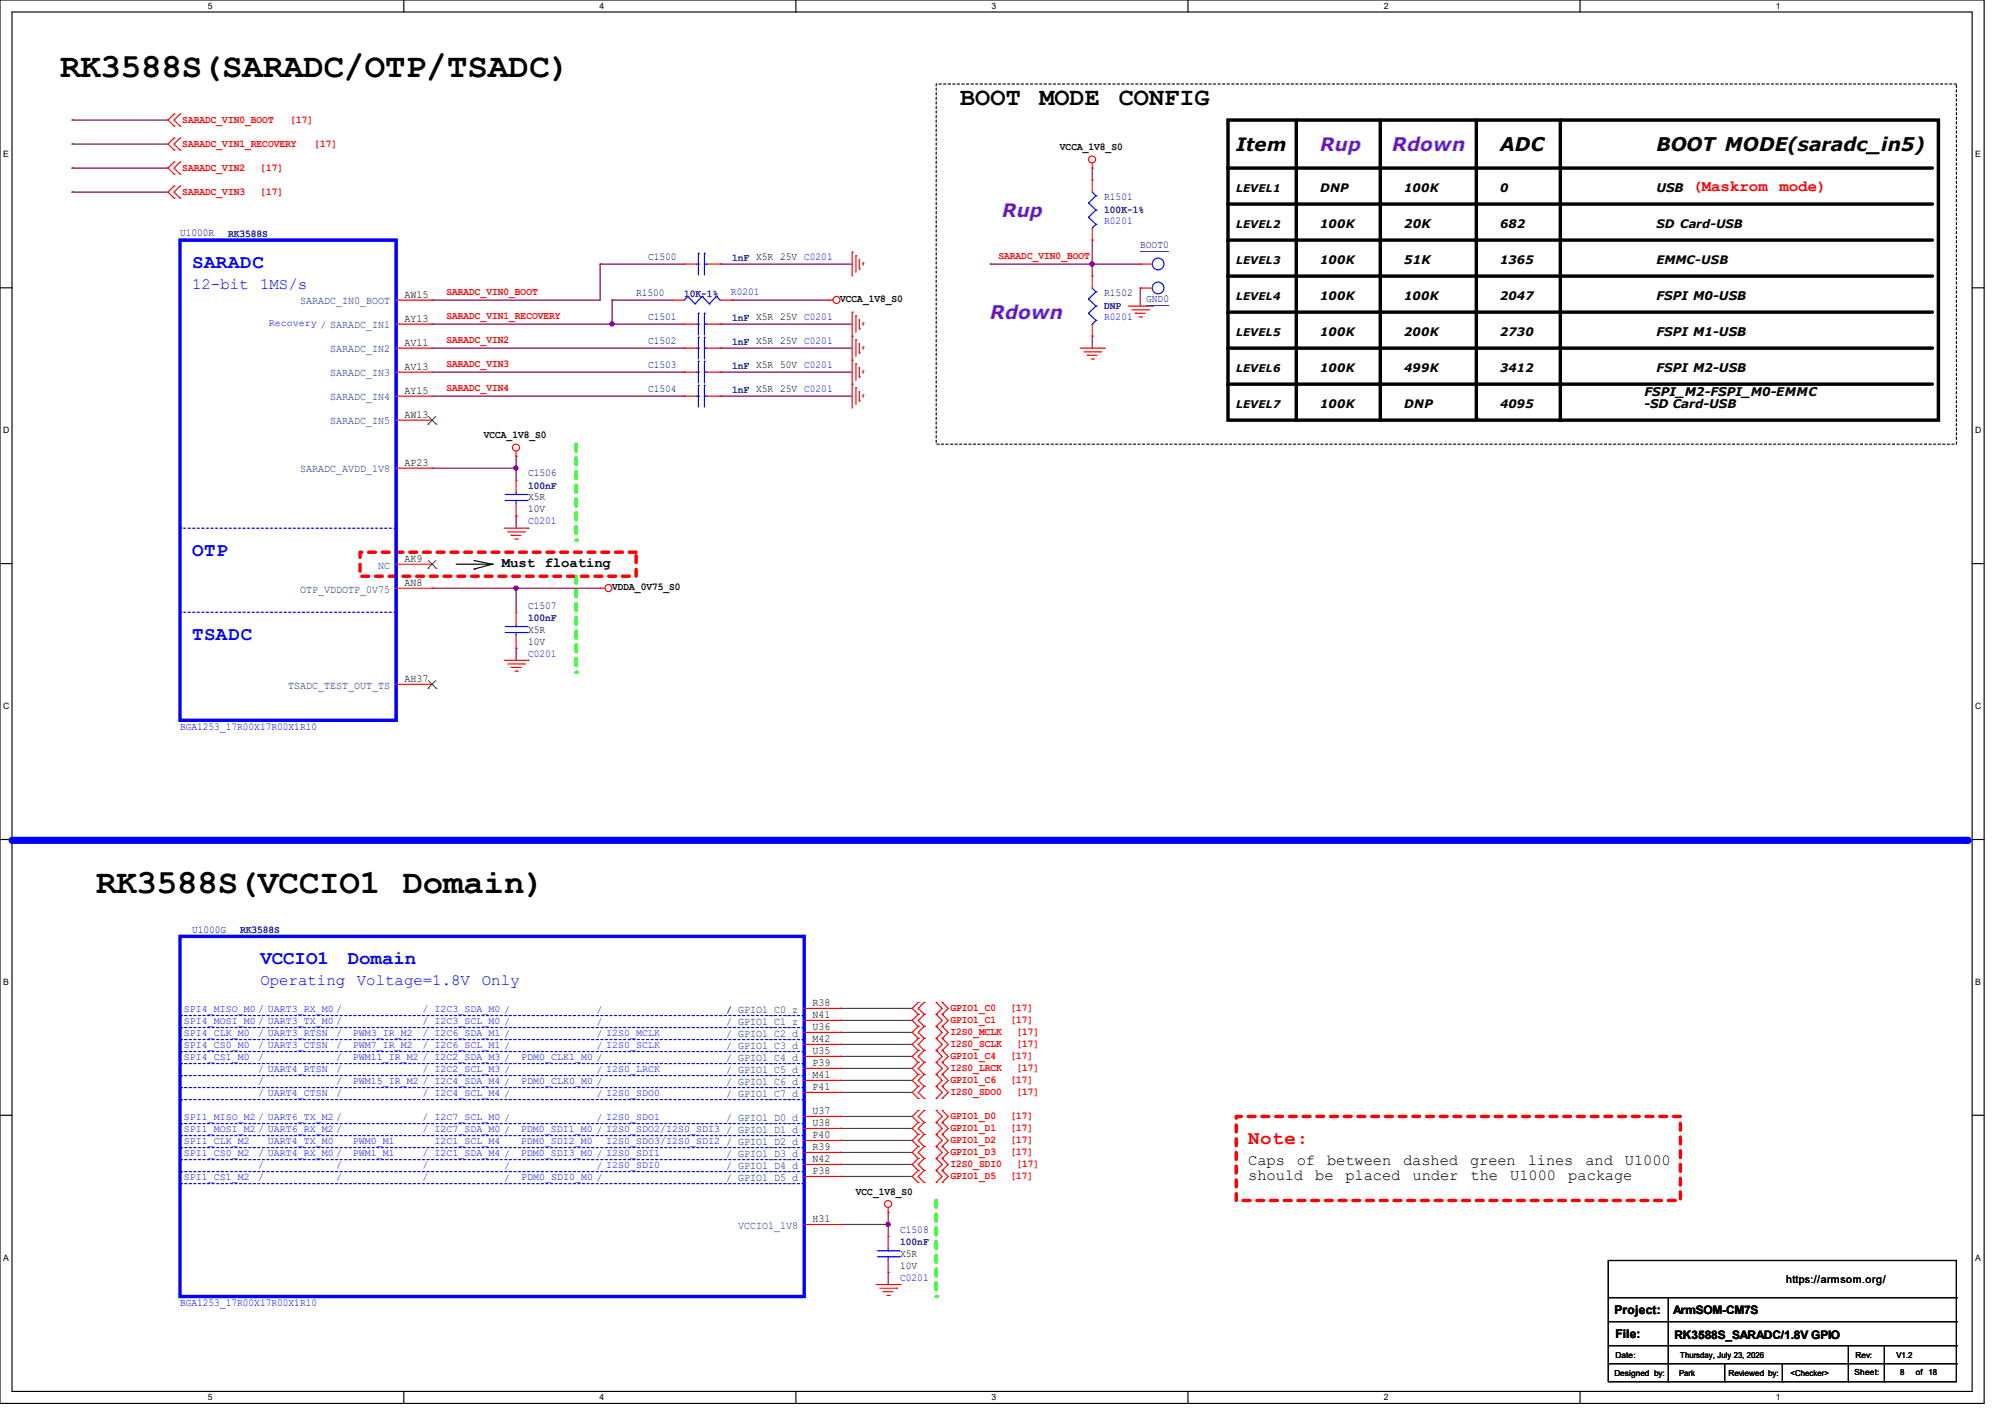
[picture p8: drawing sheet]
<svg xmlns="http://www.w3.org/2000/svg" width="297mm" height="210mm" viewBox="0 0 297 210" stroke-linecap="round" stroke-linejoin="round" font-family="sans-serif">
<path d="M0 0h293.9v207.9h-293.9zM1.8 1.8h290.3v204.3h-290.3z" fill="none" stroke="#000" stroke-width=".17"/>
<g fill="#fff">
<path d="M30.8 .2h.7v1.4h-.7z"/>
<path d="M30.8 206.2h.7v1.4h-.7z"/>
</g>
<path d="M59.8 0v1.8M59.8 206.1v1.8" fill="none" stroke="#000" stroke-width=".17"/>
<g fill="#fff">
<path d="M88.8 .2h.7v1.4h-.7z"/>
<path d="M88.8 206.2h.7v1.4h-.7z"/>
</g>
<path d="M117.9 0v1.8M117.9 206.1v1.8" fill="none" stroke="#000" stroke-width=".17"/>
<g fill="#fff">
<path d="M146.9 .2h.7v1.4h-.7z"/>
<path d="M146.9 206.2h.7v1.4h-.7z"/>
</g>
<path d="M176 0v1.8M176 206.1v1.8" fill="none" stroke="#000" stroke-width=".17"/>
<g fill="#fff">
<path d="M205 .2h.7v1.4h-.7z"/>
<path d="M205 206.2h.7v1.4h-.7z"/>
</g>
<path d="M234.1 0v1.8M234.1 206.1v1.8" fill="none" stroke="#000" stroke-width=".17"/>
<g fill="#fff">
<path d="M263.1 .2h.6v1.4h-.6z"/>
<path d="M263.1 206.2h.6v1.4h-.6z"/>
<path d="M.5 22.2h.8v1.4h-.8z"/>
<path d="M292.6 22.2h.8v1.4h-.8z"/>
<path d="M.5 63h.9v1.4h-.9z"/>
<path d="M292.6 63h.9v1.4h-.9z"/>
</g>
<path d="M0 42.6h1.8M292.1 42.6h1.8" fill="none" stroke="#000" stroke-width=".17"/>
<g fill="#fff">
<path d="M.5 103.9h.9v1.4h-.9z"/>
<path d="M292.6 103.9h.9v1.4h-.9z"/>
</g>
<path d="M0 83.5h1.8M292.1 83.5h1.8" fill="none" stroke="#000" stroke-width=".17"/>
<g fill="#fff">
<path d="M.5 144.7h.8v1.4h-.8z"/>
<path d="M292.6 144.7h.8v1.4h-.8z"/>
</g>
<path d="M0 124.3h1.8M292.1 124.3h1.8" fill="none" stroke="#000" stroke-width=".17"/>
<g fill="#fff">
<path d="M.5 185.6h.8v1.4h-.8z"/>
<path d="M292.6 185.6h.8v1.4h-.8z"/>
</g>
<path d="M0 165.2h1.8M292.1 165.2h1.8" fill="none" stroke="#000" stroke-width=".17"/>
<path d="M1.8 124.5h289.6" fill="none" stroke="#00f" stroke-width="1.1"/>
<circle cx="291.4" cy="124.5" r=".53" fill="#00f"/>
<path d="M181.9 17.8h105.2v44.4h-105.2zM192 17.8v44.4M204.5 17.8v44.4M218.7 17.8v44.3M231.1 17.8v44.4M181.9 24.9h104.4M181.9 30.2h104.4M181.9 35.6h104.4M181.9 40.9h104.4M181.9 46.2h104.4M181.9 51.6h104.4M181.9 56.9h104.4" fill="none" stroke="#000" stroke-width=".51"/>
<g fill="#000">
<circle cx="181.9" cy="30.2" r=".25"/>
<circle cx="181.9" cy="24.9" r=".25"/>
<circle cx="181.9" cy="35.6" r=".25"/>
<circle cx="181.9" cy="51.6" r=".25"/>
<circle cx="181.9" cy="56.9" r=".25"/>
<circle cx="181.9" cy="40.9" r=".25"/>
<circle cx="181.9" cy="46.2" r=".25"/>
<circle cx="192" cy="62.2" r=".25"/>
<circle cx="204.5" cy="62.2" r=".25"/>
<circle cx="218.7" cy="62.1" r=".25"/>
<circle cx="231.1" cy="62.2" r=".25"/>
</g>
<path d="M138.7 12.4h151.1v53.4h-151.1z" fill="none" stroke="#000" stroke-width=".17" stroke-dasharray=".3"/>
<path d="M53.3 81.8h40.9v3.5h-40.9z" fill="none" stroke="#f00" stroke-width=".51" stroke-dasharray="1 1"/>
<path d="M67.6 83.6h5.3M70.2 84.3h.1M70.2 83l2.7 .6M72.9 83.6h.1M72.9 83.6l-2.7 .7" fill="none" stroke="#000" stroke-width=".17"/>
<path d="M85.3 65.8v14.2" fill="none" stroke="#0f0" stroke-width=".51" stroke-dasharray="1 1"/>
<circle cx="85.3" cy="80" r=".25" fill="#0f0" stroke-dasharray="1 1"/>
<path d="M85.3 85.3v14.3" fill="none" stroke="#0f0" stroke-width=".51" stroke-dasharray="1 1"/>
<circle cx="85.3" cy="99.6" r=".25" fill="#0f0" stroke-dasharray="1 1"/>
<path d="M138.7 177.8v14.2" fill="none" stroke="#0f0" stroke-width=".51" stroke-dasharray="1 1"/>
<circle cx="138.7" cy="192" r=".25" fill="#0f0" stroke-dasharray="1 1"/>
<path d="M183.1 165.4h65.8v12.4h-65.8z" fill="none" stroke="#f00" stroke-width=".51" stroke-dasharray="1 1"/>
<g fill="none" stroke="#800040" stroke-width=".17">
<path d="M10.7 17.8h.1M10.7 17.8h14.2M10.7 24.9h.1M10.7 28.4h.1M10.7 21.3h.1M10.7 24.9h14.2M10.7 28.4h14.2M10.7 21.3h14.2M88.9 39.1h.1M88.9 39.1v5.3h-24.9M88.9 39.1h12.4M106.7 39.1h.1"/>
<path d="M106.7 39.1h19.5M146.7 39.1h.1M146.7 39.1h22.2M161.8 24.9h.1M161.8 35.6h.1M161.8 39.1h.1M161.8 24.9v1.8M161.8 35.6v5.3M64 44.4h.1M64 48h.1M64 48h37.3M64 51.6h37.3"/>
<path d="M64 58.7h37.3M64 55.1h37.3M90.7 44.4h.1M90.7 48h.1M90.7 44.4h8.9M90.7 44.4v3.6M101.3 55.1h.1M101.3 51.6h.1M101.3 58.7h.1M106.7 48h.1M106.7 51.6h.1M106.7 58.7h.1"/>
<path d="M106.7 55.1h.1M106.7 48h19.5M106.7 51.6h19.5M106.7 58.7h19.5M106.7 55.1h19.5M108.5 44.4h.1M108.5 44.4h14.2M161.8 49.8h.1M161.8 49.8v1.8M168.9 42.7h.1M168.9 42.7v2.6M64 69.3h.1"/>
<path d="M64 69.3h12.5M76.5 69.3h.1M76.5 76.5h.1M76.5 67.6h.1M76.5 67.6v3.5M76.5 76.5v1.7M64 87.1h.1M64 87.1h24.9M76.5 87.1h.1M76.5 96h.1M76.5 87.1v3.6M76.5 96v1.8"/>
<path d="M124.5 149.4h.1M124.5 151.1h.1M124.5 152.9h.1M124.5 156.5h.1M124.5 154.7h.1M124.5 158.2h.1M124.5 149.4h10.6M124.5 151.1h10.6M124.5 152.9h10.6M124.5 156.5h10.6M124.5 154.7h10.6M124.5 158.2h10.6"/>
<path d="M124.5 170.7h.1M124.5 168.9h.1M124.5 167.1h.1M124.5 165.4h.1M124.5 174.2h.1M124.5 160h.1M124.5 161.8h.1M124.5 172.5h.1M124.5 170.7h10.6M124.5 168.9h10.6M124.5 167.1h10.6M124.5 165.4h10.6"/>
<path d="M124.5 174.2h10.6M124.5 160h10.6M124.5 161.8h10.6M124.5 172.5h10.6M131.6 179.6h.1M131.6 179.6v3.5M124.5 181.4h.1M124.5 181.4h7.1M131.6 188.5h.1M131.6 181.4h.1M131.6 188.5v1.7"/>
</g>
<g fill="#f0f" stroke="#f0f" stroke-width=".17">
<circle cx="76.4" cy="69.3" r=".32"/>
<circle cx="76.4" cy="87.1" r=".32"/>
<circle cx="131.6" cy="181.3" r=".32"/>
<circle cx="90.7" cy="48" r=".32"/>
<circle cx="161.8" cy="39.1" r=".32"/>
</g>
<g fill="none" stroke="#f00" stroke-width=".17">
<path d="M25.8 16.9h.1M25.8 18.7h.1M25.8 16.9l-.9 .9 .9 .9M26.7 18.7h.1M26.7 16.9h.1M26.7 16.9l-.9 .9 .9 .9M25.8 24h.1M25.8 25.8h.1M25.8 27.6h.1M25.8 29.3h.1M25.8 20.4h.1M25.8 22.2h.1"/>
<path d="M25.8 24l-.9 .9 .9 .9M25.8 27.6l-.9 .8 .9 .9M25.8 20.4l-.9 .9 .9 .9M26.7 25.8h.1M26.7 24h.1M26.7 29.3h.1M26.7 27.6h.1M26.7 22.2h.1M26.7 20.4h.1M26.7 24l-.9 .9 .9 .9M26.7 27.6l-.9 .8 .9 .9M26.7 20.4l-.9 .9 .9 .9"/>
<path d="M101.3 39.1h.1M101.3 39.1h1.8M104.9 39.1h1.8M106.7 39.1h.1M126.2 37.3h.1M126.2 37.3v3.6M126.8 37.9h.1M126.8 37.9v2.4M127.3 39.8h.1M127.3 38.4v1.4M127.8 38.9h.1M127.8 38.9v.4"/>
<path d="M161.8 24.9h.1M161.8 26.7h.1M161.8 35.6h.1M161.8 24.2v.7M161.8 26.7v1.7M161.8 33.8v1.8M168.9 39.1h.1M168.9 39.1h1.8M58.7 44.4h5.3M58.7 51.6h5.3M58.7 48h5.3M58.7 55.1h5.3"/>
<path d="M58.7 58.7h5.3M64 44.4h.1M64 48h.1M64 51.6h.1M64 55.1h.1M64 58.7h.1M99.6 44.4h.1M99.6 44.4h1.7M101.3 48h.1M101.3 55.1h.1M101.3 51.6h.1M101.3 58.7h.1"/>
<path d="M101.3 51.6h1.8M101.3 48h1.8M101.3 55.1h1.8M101.3 58.7h1.8M104.9 51.6h1.8M104.9 48h1.8M104.9 55.1h1.8M104.9 58.7h1.8M106.7 48h.1M106.7 55.1h.1M106.7 51.6h.1M106.7 58.7h.1"/>
<path d="M106.7 44.4h1.8M108.5 44.4h.1M122.7 44.4h.1M122.7 44.4h.7M126.2 46.2h.1M126.2 49.8h.1M126.2 56.9h.1M126.2 53.3h.1M126.2 46.2v14.3M126.8 46.8h.1M126.8 50.3h.1M126.8 57.4h.1"/>
<path d="M126.8 53.9h.1M126.8 46.8v2.4M126.8 50.3v2.5M126.8 53.9v2.4M126.8 57.4v2.5M127.3 48.7h.1M127.3 52.3h.1M127.3 59.4h.1M127.3 55.8h.1M127.3 47.3v1.4M127.3 50.8v1.5M127.3 54.4v1.4"/>
<path d="M127.3 58v1.4M127.8 47.8h.1M127.8 51.4h.1M127.8 58.5h.1M127.8 54.9h.1M127.8 47.8v.4M127.8 51.4v.3M127.8 54.9v.4M127.8 58.5v.3M160 51.6h3.6M160.6 52.1h2.4M161.1 52.6h.1"/>
<path d="M161.1 52.6h1.4M161.6 53.2h.4M161.8 40.9h.1M161.8 49.8h.1M161.8 40.9v1.8M161.8 48v1.8M162 53.2h.1M163 52.1h.1M163.6 51.6h.1M167.1 45.3h3.6M167.7 45.9h2.4M168.2 46.4h.1"/>
<path d="M168.2 46.4h1.4M168.7 46.9h.4M168.9 42.7h.1M168.9 42.7h1.8M169.1 46.9h.1M170.1 45.9h.1M170.7 45.3h.1M58.7 62.2h5.3M58.7 69.3h5.3M64 62.2h.1M64 69.3h.1M74.7 78.2h3.5"/>
<path d="M75.2 78.8h2.5M75.7 79.3h.1M75.7 79.3h1.5M76.3 79.8h.3M76.5 67.6h.1M76.5 71.1h.1M76.5 76.5h.1M76.5 66.8v.8M76.5 71.1v1.8M76.5 74.7v1.8M76.6 79.8h.1M77.7 78.8h.1"/>
<path d="M78.2 78.2h.1M58.7 87.1h5.3M58.7 83.6h5.3M64 83.6h.1M64 87.1h.1M74.7 97.8h3.5M75.2 98.3h2.5M75.7 98.8h.1M75.7 98.8h1.5M76.3 99.4h.3M76.5 90.7h.1M76.5 96h.1"/>
<path d="M76.5 90.7v1.8M76.5 94.2v1.8M76.6 99.4h.1M77.7 98.3h.1M78.2 97.8h.1M88.9 87.1h.1M88.9 87.1h.7M58.7 101.3h5.3M64 101.3h.1M119.1 149.4h5.4M119.1 151.1h5.4M119.1 158.2h5.4"/>
<path d="M119.1 152.9h5.4M119.1 156.5h5.4M119.1 154.7h5.4M124.5 149.4h.1M124.5 151.1h.1M124.5 158.2h.1M124.5 152.9h.1M124.5 156.5h.1M124.5 154.7h.1M136 148.5h.1M136 150.2h.1M136 152h.1"/>
<path d="M136 155.6h.1M136 157.4h.1M136 159.1h.1M136 153.8h.1M136 159.1l-.9 .9 .9 .9M136 148.5l-.9 .9 .9 .8M136 153.8l-.9 .9 .9 .9M136 150.2l-.9 .9 .9 .9M136 155.6l-.9 .9 .9 .9M136 157.4l-.9 .8 .9 .9M136 152l-.9 .9 .9 .9M136.9 150.2h.1"/>
<path d="M136.9 148.5h.1M136.9 152h.1M136.9 157.4h.1M136.9 155.6h.1M136.9 159.1h.1M136.9 153.8h.1M136.9 148.5l-.9 .9 .9 .8M136.9 152l-.9 .9 .9 .9M136.9 150.2l-.9 .9 .9 .9M136.9 155.6l-.9 .9 .9 .9M136.9 159.1l-.9 .9 .9 .9M136.9 157.4l-.9 .8 .9 .9"/>
<path d="M136.9 153.8l-.9 .9 .9 .9M138.7 150.2h.1M138.7 148.5h.1M138.7 152h.1M138.7 157.4h.1M138.7 155.6h.1M138.7 159.1h.1M138.7 153.8h.1M138.7 152l.9 .9-.9 .9M138.7 148.5l.9 .9-.9 .8M138.7 153.8l.9 .9-.9 .9M138.7 150.2l.9 .9-.9 .9"/>
<path d="M138.7 159.1l.9 .9-.9 .9M138.7 155.6l.9 .9-.9 .9M138.7 157.4l.9 .8-.9 .9M139.6 150.2h.1M139.6 148.5h.1M139.6 152h.1M139.6 157.4h.1M139.6 155.6h.1M139.6 159.1h.1M139.6 153.8h.1M139.6 159.1l.9 .9-.9 .9M139.6 153.8l.9 .9-.9 .9"/>
<path d="M139.6 148.5l.9 .9-.9 .8M139.6 155.6l.9 .9-.9 .9M139.6 150.2l.9 .9-.9 .9M139.6 152l.9 .9-.9 .9M139.6 157.4l.9 .8-.9 .9M119.1 160h5.4M119.1 172.5h5.4M119.1 170.7h5.4M119.1 161.8h5.4M119.1 165.4h5.4M119.1 167.1h5.4M119.1 168.9h5.4"/>
<path d="M119.1 174.2h5.4M124.5 160h.1M124.5 172.5h.1M124.5 170.7h.1M124.5 161.8h.1M124.5 165.4h.1M124.5 167.1h.1M124.5 168.9h.1M124.5 174.2h.1M131.6 179.6h.1M131.6 178.9v.7M136 173.4h.1"/>
<path d="M136 175.1h.1M136 164.5h.1M136 166.2h.1M136 168h.1M136 169.8h.1M136 171.6h.1M136 160.9h.1M136 162.7h.1M136 173.4l-.9 .8 .9 .9M136 168l-.9 .9 .9 .9M136 164.5l-.9 .9 .9 .8M136 169.8l-.9 .9 .9 .9"/>
<path d="M136 166.2l-.9 .9 .9 .9M136 171.6l-.9 .9 .9 .9M136 160.9l-.9 .9 .9 .9M136.9 175.1h.1M136.9 173.4h.1M136.9 166.2h.1M136.9 164.5h.1M136.9 168h.1M136.9 169.8h.1M136.9 171.6h.1M136.9 160.9h.1M136.9 162.7h.1"/>
<path d="M136.9 173.4l-.9 .8 .9 .9M136.9 169.8l-.9 .9 .9 .9M136.9 164.5l-.9 .9 .9 .8M136.9 168l-.9 .9 .9 .9M136.9 160.9l-.9 .9 .9 .9M136.9 166.2l-.9 .9 .9 .9M136.9 171.6l-.9 .9 .9 .9M138.7 175.1h.1M138.7 173.4h.1M138.7 166.2h.1M138.7 164.5h.1M138.7 168h.1"/>
<path d="M138.7 169.8h.1M138.7 171.6h.1M138.7 160.9h.1M138.7 162.7h.1M138.7 169.8l.9 .9-.9 .9M138.7 173.4l.9 .8-.9 .9M138.7 168l.9 .9-.9 .9M138.7 160.9l.9 .9-.9 .9M138.7 164.5l.9 .9-.9 .8M138.7 166.2l.9 .9-.9 .9M138.7 171.6l.9 .9-.9 .9M139.6 175.1h.1"/>
<path d="M139.6 173.4h.1M139.6 166.2h.1M139.6 164.5h.1M139.6 168h.1M139.6 169.8h.1M139.6 171.6h.1M139.6 160.9h.1M139.6 162.7h.1M139.6 168l.9 .9-.9 .9M139.6 173.4l.9 .8-.9 .9M139.6 169.8l.9 .9-.9 .9M139.6 164.5l.9 .9-.9 .8"/>
<path d="M139.6 160.9l.9 .9-.9 .9M139.6 171.6l.9 .9-.9 .9M139.6 166.2l.9 .9-.9 .9M119.1 181.4h5.4M124.5 181.4h.1M129.8 190.2h3.5M130.3 190.8h2.5M130.9 191.3h.1M130.9 191.3h1.4M131.4 191.9h.3M131.6 183.1h.1M131.6 188.5h.1"/>
<path d="M131.6 183.1v1.8M131.6 186.7v1.8M131.7 191.9h.1M132.8 190.8h.1M133.3 190.2h.1"/>
<circle cx="161.8" cy="23.6" r=".52"/>
<circle cx="123.9" cy="44.4" r=".52"/>
<circle cx="76.4" cy="66.3" r=".52"/>
<circle cx="90.1" cy="87.1" r=".52"/>
<circle cx="131.6" cy="178.3" r=".52"/>
</g>
<g fill="none" stroke="#000" stroke-width=".17">
<path d="M238.3 186.7h51.5v17.9h-51.5zM238.3 192.2h51.5M238.3 195.7h51.5M238.3 199.3h51.5M247.1 192.2v12.4M273.8 199.3v5.3M279.1 199.3v5.3M289.8 192.2h.1M289.8 195.7h.1M289.8 199.3h.1M238.3 202h51.5M247.1 204.6h.1"/>
<path d="M255.5 204.6h.1M255.5 202v2.6M264 204.6h.1M264 202v2.6M273.8 204.6h.1M279.1 204.6h.1M289.8 202h.1"/>
</g>
<g fill="none" stroke="#00f" stroke-width=".17">
<path d="M103.1 39.1h.4M103.5 39.1h.1M103.5 37.5h.1M103.5 37.5v3.2M104.4 37.5h.1M104.4 39.1h.1M104.4 37.5v3.2M104.4 39.1h.5M161.2 30.1h.1M161.2 32.2h.1M161.2 30.1l1.1 1M161.2 32.2l1.1 1"/>
<path d="M161.8 33.8h.1M161.8 28.4l.5 .6M162.3 29h.1M162.3 31.1h.1M162.3 33.2h.1M162.3 29l-1.1 1.1M162.3 31.1l-1.1 1.1M162.3 33.2l-.5 .6M101.9 43.9h.1M101.9 43.9l-.6 .5M101.9 43.9l1.1 1.1M103 45h.1"/>
<path d="M103.1 48h.4M103.1 55.1h.4M103.1 51.6h.4M103.1 58.7h.4M103.5 48h.1M103.5 46.4h.1M103.5 55.1h.1M103.5 53.5h.1M103.5 51.6h.1M103.5 50h.1M103.5 58.7h.1M103.5 57.1h.1"/>
<path d="M103.5 46.4v3.2M103.5 50v3.2M103.5 53.5v3.2M103.5 57.1v3.2M104 43.9h.1M104 43.9l-1 1.1M104 43.9l1.1 1.1M104.4 46.4h.1M104.4 48h.1M104.4 53.5h.1M104.4 55.1h.1M104.4 50h.1"/>
<path d="M104.4 51.6h.1M104.4 57.1h.1M104.4 58.7h.1M104.4 48h.5M104.4 46.4v3.2M104.4 50v3.2M104.4 53.5v3.2M104.4 57.1v3.2M104.4 55.1h.5M104.4 51.6h.5M104.4 58.7h.5M105.1 45h.1"/>
<path d="M106.1 43.9h.1M106.1 43.9l-1 1.1M106.1 43.9l.6 .5M106.7 44.4h.1M161.2 44.3h.1M161.2 46.4h.1M161.2 44.3l1.1 1M161.2 46.4l1.1 1.1M161.8 48h.1M161.8 42.7l.5 .5M162.3 43.2h.1M162.3 45.3h.1"/>
<path d="M162.3 47.5h.1M162.3 43.2l-1.1 1.1M162.3 45.3l-1.1 1.1M162.3 47.5l-.5 .5M74.8 74.1h3.3M74.8 73.2h3.3M76.5 73.2h.1M76.5 74.1h.1M76.5 72.9v.3M76.5 74.1v.6M78.1 74.1h.1M78.1 73.2h.1"/>
<path d="M74.8 93.7h3.3M74.8 92.8h3.3M76.5 92.8h.1M76.5 93.7h.1M76.5 92.5v.3M76.5 93.7v.5M78.1 93.7h.1M78.1 92.8h.1M130 186.1h3.2M130 185.3h3.2M131.6 185.3h.1M131.6 186.1h.1"/>
<path d="M131.6 184.9v.4M131.6 186.1v.6M133.2 186.1h.1M133.2 185.3h.1"/>
<circle cx="171.6" cy="39.1" r=".87"/>
<circle cx="171.6" cy="42.7" r=".87"/>
</g>
<path d="M26.7 35.6h32v71.1h-32zM26.7 138.7h92.4v53.3h-92.4z" fill="none" stroke="#00f" stroke-width=".51"/>
<g fill="none" stroke="#00f" stroke-width=".17" stroke-dasharray=".3 .3">
<path d="M26.7 78.2h.1M58.7 78.2h-32M26.7 90.7h.1M58.7 90.7h-32M26.8 150.4h.1M26.8 152.2h.1M26.8 154h.1M26.8 155.7h.1M26.8 157.5h.1M26.8 159.3h.1M119.1 150.4h-92.3M119.1 152.2h-92.3"/>
<path d="M119.1 154h-92.3M119.1 155.7h-92.3M119.1 157.5h-92.3M119.1 159.3h-92.3M26.8 161.1h.1M26.8 162.9h.1M26.8 166.4h.1M26.8 168.2h.1M26.8 171.7h.1M26.8 173.5h.1M26.8 175.3h.1M26.8 170h.1"/>
<path d="M119.1 161.1h-92.3M119.1 162.9h-92.3M119.1 166.4h-92.3M119.1 168.2h-92.3M119.1 171.7h-92.3M119.1 173.5h-92.3M119.1 175.3h-92.3M119.1 170h-92.3"/>
</g>
<path d="M63.4 62.8h.1M63.5 61.7l1.1 1.1M64.6 61.7l-1.2 1.1M64.6 62.8h.1M63.4 84.2h.1M63.5 83l1.1 1.2M64.6 83l-1.2 1.2M64.6 84.2h.1M63.4 101.9h.1M63.5 100.8l1.1 1.1M64.6 100.8l-1.2 1.1M64.6 101.9h.1" fill="none" stroke="#804000" stroke-width=".15"/>
<path d="M168.9 37.2h4.2M169.8 45.2h3.4" fill="none" stroke="#000080" stroke-width=".15"/>
<g font-size="5">
<text x="8.9" y="11.3">RK3588S(SARADC/OTP/TSADC)</text>
<text x="14.2" y="132.2">RK3588S(VCCIO1 Domain)</text>
</g>
<g font-size="3.7">
<text x="142.2" y="15.6">BOOT</text>
<text x="154" y="15.6">MODE</text>
<text x="165.7" y="15.6">CONFIG</text>
</g>
<g font-size="2.8" fill="#8000ff">
<text x="195.6" y="22.3">Rup</text>
<text x="206.2" y="22.4">Rdown</text>
<text x="148.5" y="32.1">Rup</text>
<text x="146.7" y="47.2">Rdown</text>
</g>
<g font-size="2.8">
<text x="222.2" y="22.4">ADC</text>
<text x="245.4" y="22.4">BOOT MODE(saradc_in5)</text>
</g>
<g font-size="2.8" fill="#00f">
<text x="28.4" y="39.7">SARADC</text>
<text x="28.4" y="82.4">OTP</text>
<text x="28.4" y="94.8">TSADC</text>
<text x="38.6" y="142.8">VCCIO1</text>
<text x="51.5" y="142.8">Domain</text>
</g>
<text font-size="2.8" fill="#f00" x="184.9" y="169.5">Note:</text>
<text font-size="2.7" x="183.1" y="22.3">Item</text>
<text font-size="2.3" fill="#f00" x="250.7" y="28.2">(Maskrom mode)</text>
<g font-size="2.3" fill="#00f">
<text x="28.4" y="42.8">12-bit</text>
<text x="38.5" y="42.8">1MS/s</text>
<text x="38.6" y="145.9">Operating</text>
<text x="52.9" y="145.9">Voltage=1.8V</text>
<text x="71.4" y="145.9">Only</text>
</g>
<g font-size="2.3">
<text x="184.9" y="172.6">Caps</text>
<text x="192.1" y="172.6">of</text>
<text x="196.6" y="172.6">between</text>
<text x="207.9" y="172.6">dashed</text>
<text x="217.8" y="172.6">green</text>
<text x="226.3" y="172.6">lines</text>
<text x="234.9" y="172.6">and</text>
<text x="240.7" y="172.6">U1000</text>
<text x="184.9" y="174.8">should</text>
<text x="194.8" y="174.8">be</text>
<text x="199.3" y="174.8">placed</text>
<text x="209.3" y="174.8">under</text>
<text x="217.9" y="174.8">the</text>
<text x="223.7" y="174.8">U1000</text>
<text x="232.3" y="174.8">package</text>
</g>
<text font-size="2.1" x="74.3" y="84">Must floating</text>
<g font-size="1.8">
<text x="245.4" y="28.5">USB</text>
<text x="208" y="33.8">20K</text>
<text x="208" y="39.2">51K</text>
<text x="245.4" y="44.5">FSPI M0-USB</text>
<text x="245.4" y="49.8">FSPI M1-USB</text>
<text x="243.6" y="58.7">FSPI_M2-FSPI_M0-EMMC</text>
<text x="245.4" y="55.2">FSPI M2-USB</text>
<text x="243.6" y="60.5">-SD Card-USB</text>
<text x="239.1" y="194.6">Project:</text>
<text x="239.3" y="198.1">File:</text>
</g>
<g font-size="1.7">
<text x="195.6" y="28.4">DNP</text>
<text x="208" y="28.4">100K</text>
<text x="222.2" y="28.4">0</text>
<text x="195.6" y="33.7">100K</text>
<text x="222.2" y="33.7">682</text>
<text x="245.4" y="33.7">SD Card-USB</text>
<text x="195.6" y="39.1">100K</text>
<text x="222.2" y="39.1">1365</text>
<text x="245.4" y="39.1">EMMC-USB</text>
<text x="195.6" y="44.4">100K</text>
<text x="208" y="44.4">100K</text>
<text x="222.2" y="44.4">2047</text>
<text x="195.6" y="49.7">100K</text>
<text x="208" y="49.7">200K</text>
<text x="222.2" y="49.7">2730</text>
<text x="195.6" y="55.1">100K</text>
<text x="208" y="55.1">499K</text>
<text x="222.2" y="55.1">3412</text>
<text x="195.6" y="60.4">100K</text>
<text x="208" y="60.4">DNP</text>
<text x="222.2" y="60.4">4095</text>
<text x="247.9" y="194.7">ArmSOM-CM7S</text>
<text x="248" y="198.2">RK3588S_SARADC/1.8V GPIO</text>
</g>
<g font-size="1.6" fill="#f00">
<text x="27" y="18.2">SARADC_VIN0_BOOT</text>
<text x="27" y="21.7">SARADC_VIN1_RECOVERY</text>
<text x="43" y="18.2">[17]</text>
<text x="46.6" y="21.7">[17]</text>
<text x="27" y="25.3">SARADC_VIN2</text>
<text x="27" y="28.8">SARADC_VIN3</text>
<text x="38.6" y="25.3">[17]</text>
<text x="38.6" y="28.8">[17]</text>
<text x="147.9" y="38.4">SARADC_VIN0_BOOT</text>
<text x="66.1" y="43.7">SARADC_VIN0_BOOT</text>
<text x="66.1" y="47.2">SARADC_VIN1_RECOVERY</text>
<text x="66.1" y="50.8">SARADC_VIN2</text>
<text x="66.1" y="54.4">SARADC_VIN3</text>
<text x="66.1" y="57.9">SARADC_VIN4</text>
<text x="140.8" y="149.7">GPIO1_C0</text>
<text x="149.7" y="149.7">[17]</text>
<text x="140.8" y="151.5">GPIO1_C1</text>
<text x="140.8" y="155.1">I2S0_SCLK</text>
<text x="140.8" y="153.3">I2S0_MCLK</text>
<text x="149.7" y="151.5">[17]</text>
<text x="150.6" y="155.1">[17]</text>
<text x="150.6" y="153.3">[17]</text>
<text x="140.8" y="156.8">GPIO1_C4</text>
<text x="140.8" y="160.4">GPIO1_C6</text>
<text x="140.8" y="158.6">I2S0_LRCK</text>
<text x="149.7" y="156.8">[17]</text>
<text x="149.7" y="160.4">[17]</text>
<text x="150.6" y="158.6">[17]</text>
<text x="140.8" y="165.7">GPIO1_D0</text>
<text x="140.8" y="167.5">GPIO1_D1</text>
<text x="140.8" y="162.2">I2S0_SDO0</text>
<text x="149.7" y="165.7">[17]</text>
<text x="149.7" y="167.5">[17]</text>
<text x="150.6" y="162.2">[17]</text>
<text x="140.8" y="169.3">GPIO1_D2</text>
<text x="140.8" y="171.1">GPIO1_D3</text>
<text x="140.8" y="172.8">I2S0_SDI0</text>
<text x="149.7" y="169.3">[17]</text>
<text x="149.7" y="171.1">[17]</text>
<text x="150.6" y="172.8">[17]</text>
<text x="140.8" y="174.6">GPIO1_D5</text>
<text x="149.7" y="174.6">[17]</text>
</g>
<g font-size="1.6">
<text x="157" y="22.3">VCCA_1V8_S0</text>
<text x="183.1" y="28.4">LEVEL1</text>
<text x="183.1" y="33.8">LEVEL2</text>
<text x="183.1" y="39.1">LEVEL3</text>
<text x="59.9" y="44.1">AW15</text>
<text x="59.9" y="47.6">AY13</text>
<text x="124.5" y="44.7">VCCA_1V8_S0</text>
<text x="183.1" y="44.4">LEVEL4</text>
<text x="59.9" y="51.2">AV11</text>
<text x="183.1" y="49.8">LEVEL5</text>
<text x="59.9" y="54.7">AV13</text>
<text x="59.9" y="58.3">AY15</text>
<text x="183.1" y="55.1">LEVEL6</text>
<text x="59.9" y="61.8">AW13</text>
<text x="71.7" y="64.9">VCCA_1V8_S0</text>
<text x="183.1" y="60.5">LEVEL7</text>
<text x="59.9" y="69">AP23</text>
<text x="78.2" y="74.1">X5R</text>
<text x="78.2" y="75.9">10V</text>
<text x="59.9" y="83.2">AK9</text>
<text x="59.9" y="86.7">AN8</text>
<text x="90.7" y="87.3">VDDA_0V75_S0</text>
<text x="78.2" y="93.7">X5R</text>
<text x="78.2" y="95.5">10V</text>
<text x="59.9" y="101">AH37</text>
<text x="120.4" y="149">R38</text>
<text x="120.4" y="150.8">N41</text>
<text x="120.4" y="152.5">U36</text>
<text x="120.4" y="154.3">M42</text>
<text x="120.4" y="159.6">M41</text>
<text x="120.4" y="157.9">P39</text>
<text x="120.4" y="156.1">U35</text>
<text x="120.4" y="161.4">P41</text>
<text x="120.4" y="165">U37</text>
<text x="120.4" y="166.8">U38</text>
<text x="120.4" y="172.1">N42</text>
<text x="120.4" y="170.3">R39</text>
<text x="120.4" y="168.5">P40</text>
<text x="120.4" y="173.9">P38</text>
<text x="126.8" y="176.9">VCC_1V8_S0</text>
<text x="120.4" y="181">H31</text>
<text x="133.3" y="186.1">X5R</text>
<text x="133.3" y="187.9">10V</text>
<text x="264.6" y="190.1">https://armsom.org/</text>
</g>
<g font-size="1.6" fill="#000080">
<text x="163.6" y="29.7">R1501</text>
<text x="26.7" y="35">U1000R</text>
<text x="33.8" y="35.1">RK3588S</text>
<text x="163.6" y="31.5">100K-1%</text>
<text x="96" y="38.6">C1500</text>
<text x="108.5" y="38.6">1nF X5R 25V C0201</text>
<text x="168.9" y="36.8">BOOT0</text>
<text x="94.2" y="43.9">R1500</text>
<text x="96" y="47.5">C1501</text>
<text x="101.3" y="43.9">10K-1%</text>
<text x="108.5" y="47.5">1nF X5R 25V C0201</text>
<text x="163.6" y="43.9">R1502</text>
<text x="163.6" y="45.7">DNP</text>
<text x="169.8" y="44.8">GND0</text>
<text x="96" y="51">C1502</text>
<text x="108.5" y="51.1">1nF X5R 25V C0201</text>
<text x="96" y="54.6">C1503</text>
<text x="96" y="58.1">C1504</text>
<text x="108.5" y="54.6">1nF X5R 50V C0201</text>
<text x="108.5" y="58.2">1nF X5R 25V C0201</text>
<text x="78.2" y="70.6">C1506</text>
<text x="78.2" y="72.4">100nF</text>
<text x="78.2" y="90.1">C1507</text>
<text x="78.2" y="91.9">100nF</text>
<text x="28.4" y="138.1">U1000G</text>
<text x="35.6" y="138.2">RK3588S</text>
<text x="133.3" y="182.6">C1508</text>
<text x="133.3" y="184.4">100nF</text>
</g>
<g font-size="1.6" fill="#00f">
<text x="163.6" y="33.2">R0201</text>
<text x="108.3" y="43.7">R0201</text>
<text x="163.6" y="47.5">R0201</text>
<text x="78.2" y="77.7">C0201</text>
<text x="78.2" y="97.2">C0201</text>
<text x="26.7" y="108.1">BGA1253_17R00X17R00X1R10</text>
<text x="133.3" y="189.7">C0201</text>
<text x="26.7" y="193.4">BGA1253_17R00X17R00X1R10</text>
</g>
<g font-size="1.6" fill="#004080">
<text x="44.4" y="45.1">SARADC_IN0_BOOT</text>
<text x="48.9" y="52.2">SARADC_IN2</text>
<text x="48.9" y="55.8">SARADC_IN3</text>
<text x="48.9" y="59.3">SARADC_IN4</text>
<text x="48.9" y="62.9">SARADC_IN5</text>
<text x="44.4" y="70">SARADC_AVDD_1V8</text>
<text x="44.4" y="87.8">OTP_VDDOTP_0V75</text>
<text x="56" y="84.2">NC</text>
<text x="42.7" y="102">TSADC_TEST_OUT_TS</text>
<text x="109.3" y="182">VCCIO1_1V8</text>
</g>
<g font-size="1.5" fill="#00f">
<text x="39.8" y="48.3">Recovery / SARADC_IN1</text>
<text x="27.2" y="149.9">SPI4_MISO_M0 / UART3_RX_M0 /</text>
<text x="62.6" y="149.9">/ I2C3_SDA_M0 /</text>
<text x="27.2" y="151.6">SPI4_MOSI_M0 / UART3_TX_M0 /</text>
<text x="27.2" y="153.4">SPI4_CLK_M0</text>
<text x="27.2" y="155.2">SPI4_CS0_M0</text>
<text x="38.2" y="153.4">/ UART3_RTSN</text>
<text x="38.2" y="155.2">/ UART3_CTSN</text>
<text x="49.8" y="153.4">/</text>
<text x="49.8" y="155.2">/</text>
<text x="52.3" y="153.4">PWM3_IR_M2</text>
<text x="52.3" y="155.2">PWM7_IR_M2</text>
<text x="62.6" y="151.6">/ I2C3_SCL_M0 /</text>
<text x="62.6" y="153.4">/ I2C6_SDA_M1 /</text>
<text x="62.6" y="155.2">/ I2C6_SCL_M1 /</text>
<text x="88.3" y="150">/</text>
<text x="88.3" y="151.8">/</text>
<text x="88.3" y="153.6">/ I2S0_MCLK</text>
<text x="88.3" y="155.4">/ I2S0_SCLK</text>
<text x="107.6" y="150">/ GPIO1_C0_z</text>
<text x="107.6" y="150">/</text>
<text x="107.6" y="151.8">/ GPIO1_C1_z</text>
<text x="107.6" y="153.6">/ GPIO1_C2_d</text>
<text x="107.6" y="155.4">/ GPIO1_C3_d</text>
<text x="27.2" y="157">SPI4_CS1_M0</text>
<text x="38.2" y="157">/</text>
<text x="38.2" y="158.7">/ UART4_RTSN</text>
<text x="38.2" y="160.5">/</text>
<text x="49.8" y="157">/</text>
<text x="49.8" y="158.7">/</text>
<text x="49.8" y="160.5">/</text>
<text x="52.3" y="157">PWM11_IR_M2 / I2C2_SDA_M3 /</text>
<text x="52.3" y="160.5">PWM15_IR_M2 / I2C4_SDA_M4 /</text>
<text x="62.6" y="158.7">/ I2C2_SCL_M3 /</text>
<text x="77.2" y="157">PDM0_CLK1_M0 /</text>
<text x="77.2" y="160.5">PDM0_CLK0_M0 /</text>
<text x="88.3" y="158.9">/ I2S0_LRCK</text>
<text x="107.6" y="157.1">/ GPIO1_C4_d</text>
<text x="107.6" y="158.9">/ GPIO1_C5_d</text>
<text x="107.6" y="160.7">/ GPIO1_C6_d</text>
<text x="27.2" y="167.6">SPI1_MOSI_M2 / UART6_RX_M2 /</text>
<text x="27.2" y="165.9">SPI1_MISO_M2 / UART6_TX_M2 /</text>
<text x="38.2" y="162.3">/ UART4_CTSN</text>
<text x="49.8" y="162.3">/</text>
<text x="62.6" y="167.6">/ I2C7_SDA_M0 /</text>
<text x="62.6" y="162.3">/ I2C4_SCL_M4 /</text>
<text x="62.6" y="165.9">/ I2C7_SCL_M0 /</text>
<text x="77.2" y="167.6">PDM0_SDI1_M0 / I2S0_SDO2/I2S0_SDI3 / GPIO1_D1_d</text>
<text x="88.3" y="162.5">/ I2S0_SDO0</text>
<text x="88.3" y="166">/ I2S0_SDO1</text>
<text x="107.6" y="162.5">/ GPIO1_C7_d</text>
<text x="107.6" y="166">/ GPIO1_D0_d</text>
<text x="27.2" y="171.2">SPI1_CS0_M2</text>
<text x="27.2" y="169.4">SPI1_CLK_M2</text>
<text x="38.2" y="171.2">/ UART4_RX_M0 /</text>
<text x="38.2" y="173">/</text>
<text x="39.7" y="169.4">UART4_TX_M0</text>
<text x="49.8" y="173">/</text>
<text x="52.3" y="171.2">PWM1_M1</text>
<text x="52.3" y="169.4">PWM0_M1</text>
<text x="62.6" y="171.2">/ I2C1_SDA_M4 /</text>
<text x="62.6" y="173">/</text>
<text x="64.3" y="169.4">I2C1_SCL_M4</text>
<text x="74.7" y="173.1">/</text>
<text x="77.2" y="171.2">PDM0_SDI3_M0 / I2S0_SDI1</text>
<text x="77.2" y="169.4">PDM0_SDI2_M0</text>
<text x="88.3" y="173.1">/ I2S0_SDI0</text>
<text x="89.8" y="169.4">I2S0_SDO3/I2S0_SDI2 / GPIO1_D2_d</text>
<text x="107.6" y="171.4">/ GPIO1_D3_d</text>
<text x="107.6" y="173.1">/ GPIO1_D4_d</text>
<text x="27.2" y="174.8">SPI1_CS1_M2</text>
<text x="38.2" y="174.8">/</text>
<text x="49.8" y="174.8">/</text>
<text x="62.6" y="174.8">/</text>
<text x="74.7" y="174.9">/</text>
<text x="77.2" y="174.8">PDM0_SDI0_M0 /</text>
<text x="107.6" y="174.9">/ GPIO1_D5_d</text>
</g>
<g font-size="1.3">
<text x="30.8" y="1.3">5</text>
<text x="88.8" y="1.3">4</text>
<text x="146.9" y="1.3">3</text>
<text x="205" y="1.3">2</text>
<text x="263.1" y="1.3">1</text>
<text x=".5" y="23.3">E</text>
<text x="292.6" y="23.3">E</text>
<text x=".5" y="64.2">D</text>
<text x="292.6" y="64.2">D</text>
<text x=".5" y="105">C</text>
<text x="292.6" y="105">C</text>
<text x=".5" y="145.9">B</text>
<text x="292.6" y="145.9">B</text>
<text x=".5" y="186.7">A</text>
<text x="292.6" y="186.7">A</text>
<text x="30.8" y="207.4">5</text>
<text x="88.8" y="207.4">4</text>
<text x="146.9" y="207.4">3</text>
<text x="205" y="207.4">2</text>
<text x="263.1" y="207.4">1</text>
</g>
<g font-size="1.2">
<text x="239.1" y="203.8">Designed by:</text>
<text x="239.3" y="201.2">Date:</text>
<text x="248.7" y="203.8">Park</text>
<text x="248.9" y="201.2">Thursday, July 23, 2026</text>
<text x="256" y="203.8">Reviewed by:</text>
<text x="265.3" y="203.8">&lt;Checker&gt;</text>
<text x="274.7" y="203.7">Sheet:</text>
<text x="274.9" y="201.2">Rev:</text>
<text x="280.9" y="201.2">V1.2</text>
<text x="281.5" y="203.7">8</text>
<text x="283.8" y="203.7">of 18</text>
</g>
</svg>
